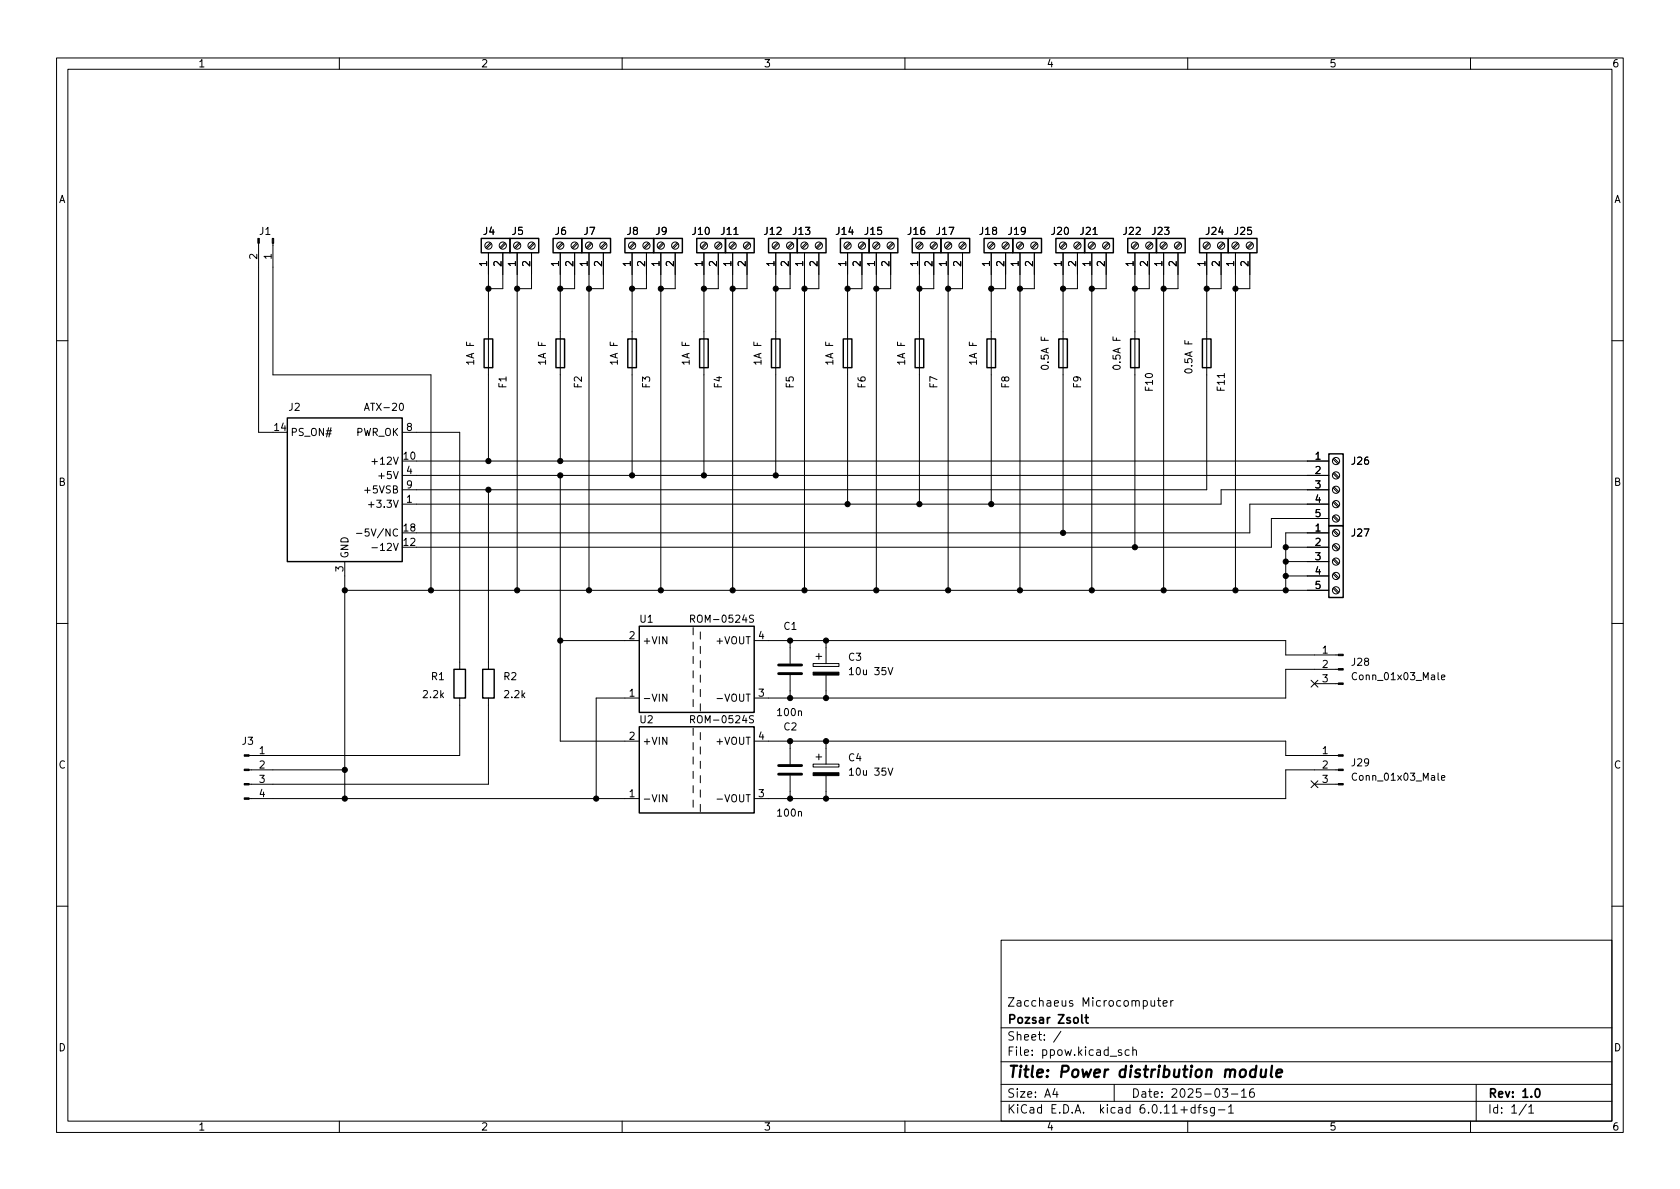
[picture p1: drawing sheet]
<svg xmlns="http://www.w3.org/2000/svg" width="297mm" height="210mm" viewBox="0 0 297 210" stroke-linecap="round" stroke-linejoin="round" font-family="sans-serif">
<g fill="none" stroke="#000" stroke-width=".18">
<path d="M10 10.2h277v190.1h-277zM12 12.2h273v186.1h-273zM60 10.2v2M110 10.2v2M160 10.2v2M210 10.2v2M260 10.2v2M45.7 43v33.4h5.1M48.3 43v23.3h27.9v38.1M86.4 44.7v36.8M86.7 42.9l-.8 .9M86.9 43.1l-.9 .9"/>
<path d="M88.9 44.7v6.3h-2.5M89.2 42.9l-.8 .9M89.4 43.1l-.8 .9M91.4 44.7v59.7M91.8 42.9l-.9 .9M91.9 43.1l-.8 .9M94 44.7v6.3h-2.6M94.3 42.9l-.8 .9M94.5 43.1l-.9 .9M99.1 44.7v36.8M99.4 42.9l-.8 .9M99.6 43.1l-.9 .9"/>
<path d="M101.6 44.7v6.3h-2.5M101.9 42.9l-.8 .9M102.1 43.1l-.8 .9M104.1 44.7v59.7M104.5 42.9l-.9 .9M104.6 43.1l-.8 .9M106.7 44.7v6.3h-2.6M107 42.9l-.8 .9M107.2 43.1l-.9 .9M111.8 44.7v39.4M112.1 42.9l-.8 .9M112.3 43.1l-.9 .9"/>
<path d="M114.3 44.7v6.3h-2.5M114.6 42.9l-.8 .9M114.8 43.1l-.8 .9M116.8 44.7v59.7M117.2 42.9l-.9 .9M117.3 43.1l-.8 .9M119.4 44.7v6.3h-2.6M119.7 42.9l-.8 .9M119.9 43.1l-.9 .9M124.5 44.7v39.4M124.8 42.9l-.8 .9M125 43.1l-.9 .9"/>
<path d="M127 44.7v6.3h-2.5M127.3 42.9l-.8 .9M127.5 43.1l-.8 .9M129.5 44.7v59.7M129.8 41.5h.7M129.9 42.9l-.9 .9M130 43.1l-.8 .9M132.1 44.7v6.3h-2.6M132.4 42.9l-.8 .9M132.6 43.1l-.9 .9M137.2 44.7v39.4M137.5 42.9l-.8 .9"/>
<path d="M137.7 43.1l-.9 .9M139.7 44.7v6.3h-2.5M140 42.9l-.8 .9M140.2 43.1l-.8 .9M142.2 44.7v59.7M142.6 42.9l-.9 .9M142.7 43.1l-.8 .9M144.8 44.7v6.3h-2.6M145.1 42.9l-.8 .9M145.3 43.1l-.9 .9M149.9 44.7v44.4M150.2 42.9l-.8 .9"/>
<path d="M150.4 43.1l-.9 .9M152.4 44.7v6.3h-2.5M152.7 42.9l-.8 .9M152.9 43.1l-.8 .9M154.9 44.7v59.7M155.3 42.9l-.9 .9M155.4 43.1l-.8 .9M157.5 44.7v6.3h-2.6M157.8 42.9l-.8 .9M158 43.1l-.9 .9M162.6 44.7v44.4M162.9 42.9l-.8 .9"/>
<path d="M163.1 43.1l-.9 .9M165.1 44.7v6.3h-2.5M165.4 42.9l-.8 .9M165.6 43.1l-.8 .9M167.6 44.7v59.7M168 42.9l-.9 .9M168.1 43.1l-.8 .9M170.2 44.7v6.3h-2.6M170.5 42.9l-.8 .9M170.7 43.1l-.9 .9M175.3 44.7v44.4M175.6 42.9l-.8 .9"/>
<path d="M175.8 43.1l-.9 .9M177.8 44.7v6.3h-2.5M178.1 42.9l-.8 .9M178.3 43.1l-.8 .9M180.3 44.7v59.7M180.7 42.9l-.9 .9M180.8 43.1l-.8 .9M182.9 44.7v6.3h-2.6M183.2 42.9l-.8 .9M183.4 43.1l-.9 .9M188 44.7v49.5M188.3 42.9l-.8 .9"/>
<path d="M188.5 43.1l-.9 .9M190.5 44.7v6.3h-2.5M190.8 42.9l-.8 .9M191 43.1l-.8 .9M193 44.7v59.7M193.3 41.5h.7M193.4 42.9l-.9 .9M193.5 43.1l-.8 .9M195.6 44.7v6.3h-2.6M195.9 42.9l-.8 .9M196.1 43.1l-.9 .9M200.7 44.7v52.1"/>
<path d="M201 42.9l-.8 .9M201.2 43.1l-.9 .9M203.2 44.7v6.3h-2.5M203.5 42.9l-.8 .9M203.7 43.1l-.8 .9M205.7 44.7v59.7M206.1 42.9l-.9 .9M206.2 43.1l-.8 .9M208.3 44.7v6.3h-2.6M208.6 42.9l-.8 .9M208.8 43.1l-.9 .9M213.4 44.7v41.9h-142.3"/>
<path d="M213.7 42.9l-.8 .9M213.9 43.1l-.9 .9M215.9 44.7v6.3h-2.5M216.2 42.9l-.8 .9M216.4 43.1l-.8 .9M218.4 44.7v59.7M218.8 42.9l-.9 .9M218.9 43.1l-.8 .9M221 44.7v6.3h-2.6M221.3 42.9l-.8 .9M221.5 43.1l-.9 .9M10 60.2h2"/>
<path d="M70.7 71.4l.2-.1a.68 .68 0 0 1 .4 .6 .68 .68 0 0 1-.4 .7l-.2-.1-.1-.4zM71.1 76.4h10.2v42M216.5 66v.8M285 60.2h2M61 99.3v41.9M69.6 88.5l.4 1.2 .4-1.2M69.6 80.8l.4 1.3 .4-1.3M69.6 96.1l.4 1.2 .4-1.2M69.6 83.4l.4 1.2 .4-1.2M69.6 86.5h.5l.1-.2v-.3l-.6-.1v1.3h.5l.1-.1 .1-.3-.3-.3M70.3 93.7a.6 .6 0 0 0-.8 .4 .6 .6 0 0 0 .6 .7l.2-.1M71.1 81.5h163.8"/>
<path d="M71.1 84.1h163.8M86.4 86.6v31.8M99.1 84.1v47h13.9M227.3 96.8h7.6M227.3 99.3h7.6M234.9 89.1h-13.9v5.1h-149.9M234.9 94.2h-7.6v10.2M234.9 91.7h-10.1v5.1h-153.7M234.9 86.6h-19v2.5h-144.8M235.7 99l.9 .8M235.7 96.4l.9 .9M235.7 93.9l.9 .8"/>
<path d="M235.7 91.4l.9 .8M235.7 88.8l.9 .9M235.7 86.3l.9 .8M235.7 83.7l.9 .9M235.7 81.2l.9 .8M235.9 98.8l.8 .8M235.9 96.3l.8 .8M235.9 93.7l.8 .9M235.9 91.2l.8 .8M235.9 88.6l.8 .9M235.9 86.1l.8 .8M235.9 83.6l.8 .8"/>
<path d="M235.9 81l.8 .9M10 110.2h2M61 104.4h173.9M99.1 113.3h13.9M122.6 111v1.3M122.6 113.5v1.3M122.6 116.1v1.2M122.6 118.6v1.3M123.8 111.8v1.2M123.8 114.3v1.3M123.8 116.8v1.3M123.8 119.4v1.2"/>
<path d="M133.2 108.8h-.5l-.1 .1v.4l.5 .2 .1 .3-.2 .2h-.5M133.3 113.3h94v2.5h9.3M139.7 113.3v4M139.7 119.4v4M143.8 117.3h4.5v.6h-4.5zM144.3 116.1h1M144.8 115.6v1M146 113.3v4M146 119.4v4M227.3 101.8h7.6M235.7 104.1l.9 .8M235.7 101.5l.9 .9"/>
<path d="M235.9 103.9l.8 .8M235.9 101.3l.8 .9M236.6 118.4h-9.3v5h-94M254.3 118.9v1.1l.1 .2M254.9 119.8l.6-.1-.1-.3h-.4l-.1 .1v.6h.5M285 110.2h2M44 136.1h17M81.3 123.4v10.2h-37.3M86.4 123.4v15.3h-42.4M113 123.4h-7.6v17.8M117.9 122.7v1.3l-.7-1.3v1.3M122.6 121.2v1.2"/>
<path d="M122.6 123.7v1.3M122.6 128.8v1.2M122.6 131.3v1.3M122.6 133.9v1.2M122.6 136.4v1.3M122.6 138.9v1.3M123.8 121.9v1.3M123.8 124.5v1.2M123.8 129.5v1.3M123.8 132.1v1.2M123.8 134.6v1.3M123.8 137.2v1.2"/>
<path d="M123.8 139.7v1.3M131.9 122.7h.7M133.2 126.6h-.5l-.1 .1v.3l.5 .3 .1 .3-.2 .2h-.5M133.3 131.1h94v2.5h9.3M139.7 131.1v4M139.7 137.2v4M141.2 125.8l.2-.1 .3 .1v.8M143.8 135.1h4.5v.5h-4.5zM144.3 133.9h1M144.8 133.3v1.1M146 131.1v4M146 137.2v4"/>
<path d="M231.8 138.1l1.2 1.2M231.8 120.3l1.2 1.2M232.4 138.7h4.2M232.4 120.9h4.2M233 138.1l-1.2 1.2M233 120.3l-1.2 1.2M236.6 136.1h-9.3v5.1h-94M254.3 136.7v1.1l.1 .2M254.9 137.6l.6-.2-.1-.2-.4-.1-.1 .2v.6h.5M44 141.2h69M117.9 140.5v1.3l-.7-1.3v1.3M122.6 141.5v1.2"/>
<path d="M123.8 142.2v1.3M131.9 140.5h.7M141.2 143.6l.2-.1h.3v.8M10 160.2h2M177 166.3h108v32h-108zM189.6 177l-.3-.1-.2 .2v.3l.5 .1v.4h-.5M205.6 177.4l.8-.1-.1-.3-.4-.1-.3 .2 .1 .8h.6M207 176.9v1M207.4 176.9l-.3 .1-.1 .2M285 160.2h2M60 198.3v2M110 198.3v2"/>
<path d="M160 198.3v2M177 194.8h108M177 191.8h108M177 187.8h108M177 181.8h108M182.5 186.5v.1M182.5 185.7v.1M184.6 183.8v.1M184.6 183v.1M187.6 182.4l-1.3 1.9M197 191.8v3M200.3 185.8l.2-.2 .4 .1v.9"/>
<path d="M200.3 185.1v1.5M210 198.3v2M215.4 196.3h1.2M217.2 195.8l.4-.5v1.5M217.2 196.8h.9M217.7 193.5h1.2M219.5 193l.4-.5v1.5M219.5 194h.9M221.6 192.5a.59 .59 0 0 0-.7 .7v.5l.2 .3h.4l.2-.1 .1-.5-.2-.2-.4-.1-.3 .3M260 198.3v2M261 191.8v6.5M270.3 195.8l.4-.5v1.5"/>
<path d="M270.3 196.8h.9"/>
<circle cx="86.4" cy="43.4" r=".63"/>
<circle cx="88.9" cy="43.4" r=".63"/>
<circle cx="91.4" cy="43.4" r=".63"/>
<circle cx="94" cy="43.4" r=".63"/>
<circle cx="99.1" cy="43.4" r=".63"/>
<circle cx="101.6" cy="43.4" r=".63"/>
<circle cx="104.1" cy="43.4" r=".63"/>
<circle cx="106.7" cy="43.4" r=".63"/>
<circle cx="111.8" cy="43.4" r=".63"/>
<circle cx="114.3" cy="43.4" r=".63"/>
<circle cx="116.8" cy="43.4" r=".63"/>
<circle cx="119.4" cy="43.4" r=".63"/>
<circle cx="124.5" cy="43.4" r=".63"/>
<circle cx="127" cy="43.4" r=".63"/>
<circle cx="129.5" cy="43.4" r=".63"/>
<circle cx="132.1" cy="43.4" r=".63"/>
<circle cx="137.2" cy="43.4" r=".63"/>
<circle cx="139.7" cy="43.4" r=".63"/>
<circle cx="142.2" cy="43.4" r=".63"/>
<circle cx="144.8" cy="43.4" r=".63"/>
<circle cx="149.9" cy="43.4" r=".63"/>
<circle cx="152.4" cy="43.4" r=".63"/>
<circle cx="154.9" cy="43.4" r=".63"/>
<circle cx="157.5" cy="43.4" r=".63"/>
<circle cx="162.6" cy="43.4" r=".63"/>
<circle cx="165.1" cy="43.4" r=".63"/>
<circle cx="167.6" cy="43.4" r=".63"/>
<circle cx="170.2" cy="43.4" r=".63"/>
<circle cx="175.3" cy="43.4" r=".63"/>
<circle cx="177.8" cy="43.4" r=".63"/>
<circle cx="180.3" cy="43.4" r=".63"/>
<circle cx="182.9" cy="43.4" r=".63"/>
<circle cx="188" cy="43.4" r=".63"/>
<circle cx="190.5" cy="43.4" r=".63"/>
<circle cx="193" cy="43.4" r=".63"/>
<circle cx="195.6" cy="43.4" r=".63"/>
<circle cx="200.7" cy="43.4" r=".63"/>
<circle cx="203.2" cy="43.4" r=".63"/>
<circle cx="205.7" cy="43.4" r=".63"/>
<circle cx="208.3" cy="43.4" r=".63"/>
<circle cx="213.4" cy="43.4" r=".63"/>
<circle cx="215.9" cy="43.4" r=".63"/>
<circle cx="218.4" cy="43.4" r=".63"/>
<circle cx="221" cy="43.4" r=".63"/>
<circle cx="236.2" cy="96.8" r=".63"/>
<circle cx="236.2" cy="99.3" r=".63"/>
<circle cx="236.2" cy="94.2" r=".63"/>
<circle cx="236.2" cy="91.7" r=".63"/>
<circle cx="236.2" cy="89.1" r=".63"/>
<circle cx="236.2" cy="81.5" r=".63"/>
<circle cx="236.2" cy="86.6" r=".63"/>
<circle cx="236.2" cy="84.1" r=".63"/>
<circle cx="236.2" cy="104.4" r=".63"/>
<circle cx="236.2" cy="101.8" r=".63"/>
</g>
<path d="M185.6 179.9l-.3 .1-.1 .2" fill="none" stroke="#000" stroke-width=".3"/>
<g fill="none" stroke="#000" stroke-width=".25">
<path d="M85.1 42.2h5.1v2.5h-5.1zM85.6 59.9h1.5v5.1h-1.5zM90.2 42.2h5v2.5h-5zM97.8 42.2h5.1v2.5h-5.1zM98.3 59.9h1.5v5.1h-1.5zM102.9 42.2h5v2.5h-5zM110.5 42.2h5.1v2.5h-5.1zM111 59.9h1.5v5.1h-1.5zM115.6 42.2h5v2.5h-5zM123.2 42.2h5.1v2.5h-5.1zM123.7 59.9h1.5v5.1h-1.5zM128.3 42.2h5v2.5h-5z"/>
<path d="M135.9 42.2h5.1v2.5h-5.1zM136.4 59.9h1.5v5.1h-1.5zM141 42.2h5v2.5h-5zM148.6 42.2h5.1v2.5h-5.1zM149.1 59.9h1.5v5.1h-1.5zM153.7 42.2h5v2.5h-5zM161.3 42.2h5.1v2.5h-5.1zM161.8 59.9h1.5v5.1h-1.5zM166.4 42.2h5v2.5h-5zM174 42.2h5.1v2.5h-5.1zM174.5 59.9h1.5v5.1h-1.5zM179.1 42.2h5v2.5h-5z"/>
<path d="M186.7 42.2h5.1v2.5h-5.1zM187.2 59.9h1.5v5.1h-1.5zM191.8 42.2h5v2.5h-5zM199.4 42.2h5.1v2.5h-5.1zM199.9 59.9h1.5v5.1h-1.5zM204.5 42.2h5v2.5h-5zM212.1 42.2h5.1v2.5h-5.1zM212.6 59.9h1.5v5.1h-1.5zM217.2 42.2h5v2.5h-5zM50.8 73.9h20.3v25.4h-20.3zM234.9 93h2.6v12.7h-2.6zM234.9 80.3h2.6v12.7h-2.6z"/>
<path d="M80.3 118.4h2v5h-2zM85.3 118.4h2.1v5h-2.1zM113 110.7h20.3v15.3h-20.3zM113 128.5h20.3v15.3h-20.3z"/>
</g>
<g fill="#000" stroke="#000" stroke-width=".18">
<path d="M45.6 42.2h.2v.8h-.2zM48.1 42.2h.3v.8h-.3zM143.8 118.9h4.5v.5h-4.5zM236.6 118.2h.9v.3h-.9zM236.6 115.7h.9v.2h-.9zM43.2 138.6h.8v.2h-.8zM43.2 136h.8v.3h-.8zM43.2 133.5h.8v.2h-.8zM143.8 136.6h4.5v.6h-4.5zM236.6 138.6h.9v.2h-.9zM236.6 136h.9v.3h-.9zM236.6 133.5h.9v.2h-.9z"/>
<path d="M236.6 120.8h.9v.2h-.9zM43.2 141.1h.8v.2h-.8z"/>
<circle cx="86.4" cy="51" r=".46"/>
<circle cx="91.4" cy="51" r=".46"/>
<circle cx="99.1" cy="51" r=".46"/>
<circle cx="104.1" cy="51" r=".46"/>
<circle cx="111.8" cy="51" r=".46"/>
<circle cx="116.8" cy="51" r=".46"/>
<circle cx="124.5" cy="51" r=".46"/>
<circle cx="129.5" cy="51" r=".46"/>
<circle cx="137.2" cy="51" r=".46"/>
<circle cx="142.2" cy="51" r=".46"/>
<circle cx="149.9" cy="51" r=".46"/>
<circle cx="154.9" cy="51" r=".46"/>
<circle cx="162.6" cy="51" r=".46"/>
<circle cx="167.6" cy="51" r=".46"/>
<circle cx="175.3" cy="51" r=".46"/>
<circle cx="180.3" cy="51" r=".46"/>
<circle cx="188" cy="51" r=".46"/>
<circle cx="193" cy="51" r=".46"/>
<circle cx="200.7" cy="51" r=".46"/>
<circle cx="205.7" cy="51" r=".46"/>
<circle cx="213.4" cy="51" r=".46"/>
<circle cx="218.4" cy="51" r=".46"/>
<circle cx="86.4" cy="81.5" r=".46"/>
<circle cx="86.4" cy="86.6" r=".46"/>
<circle cx="99.1" cy="84.1" r=".46"/>
<circle cx="99.1" cy="81.5" r=".46"/>
<circle cx="111.8" cy="84.1" r=".46"/>
<circle cx="124.5" cy="84.1" r=".46"/>
<circle cx="137.2" cy="84.1" r=".46"/>
<circle cx="149.9" cy="89.1" r=".46"/>
<circle cx="162.6" cy="89.1" r=".46"/>
<circle cx="175.3" cy="89.1" r=".46"/>
<circle cx="188" cy="94.2" r=".46"/>
<circle cx="200.7" cy="96.8" r=".46"/>
<circle cx="227.3" cy="96.8" r=".46"/>
<circle cx="227.3" cy="99.3" r=".46"/>
<circle cx="61" cy="104.4" r=".46"/>
<circle cx="76.2" cy="104.4" r=".46"/>
<circle cx="91.4" cy="104.4" r=".46"/>
<circle cx="99.1" cy="113.3" r=".46"/>
<circle cx="104.1" cy="104.4" r=".46"/>
<circle cx="116.8" cy="104.4" r=".46"/>
<circle cx="129.5" cy="104.4" r=".46"/>
<circle cx="139.7" cy="113.3" r=".46"/>
<circle cx="142.2" cy="104.4" r=".46"/>
<circle cx="146" cy="113.3" r=".46"/>
<circle cx="154.9" cy="104.4" r=".46"/>
<circle cx="167.6" cy="104.4" r=".46"/>
<circle cx="180.3" cy="104.4" r=".46"/>
<circle cx="193" cy="104.4" r=".46"/>
<circle cx="205.7" cy="104.4" r=".46"/>
<circle cx="218.4" cy="104.4" r=".46"/>
<circle cx="227.3" cy="104.4" r=".46"/>
<circle cx="227.3" cy="101.8" r=".46"/>
<circle cx="61" cy="136.1" r=".46"/>
<circle cx="139.7" cy="131.1" r=".46"/>
<circle cx="139.7" cy="123.4" r=".46"/>
<circle cx="146" cy="131.1" r=".46"/>
<circle cx="146" cy="123.4" r=".46"/>
<circle cx="61" cy="141.2" r=".46"/>
<circle cx="105.4" cy="141.2" r=".46"/>
<circle cx="139.7" cy="141.2" r=".46"/>
<circle cx="146" cy="141.2" r=".46"/>
</g>
<path d="M137.7 119.1h4M137.7 117.6h4M137.7 136.9h4M137.7 135.4h4" fill="none" stroke="#000" stroke-width=".51"/>
<g font-size="2.8">
<text x="178" y="191.2">Title:</text>
<text x="187.3" y="191.2">Power</text>
<text x="198" y="191.2">distribution</text>
<text x="217" y="191.2">module</text>
</g>
<g font-size="2.1">
<text x="178" y="178.5">Zacchaeus</text>
<text x="191.2" y="178.5">Microcomputer</text>
<text x="178" y="184.5">Sheet:</text>
<text x="178" y="181.5">Pozsar</text>
<text x="187" y="181.5">Zsolt</text>
<text x="178" y="187.2">File:</text>
<text x="184.4" y="187.2">ppow.kicad_sch</text>
<text x="178" y="197.4">KiCad</text>
<text x="178" y="194.6">Size:</text>
<text x="184.7" y="194.6">A4</text>
<text x="185.7" y="197.4">E.D.A.</text>
<text x="194.6" y="197.4">kicad</text>
<text x="200" y="194.6">Date:</text>
<text x="201.8" y="197.4">6.0.11+dfsg-1</text>
<text x="207" y="194.6">2025-03-16</text>
<text x="263" y="194.6">Rev:</text>
<text x="263" y="197.4">Id:</text>
<text x="267.1" y="197.4">1/1</text>
<text x="269.1" y="194.6">1.0</text>
</g>
<g font-size="1.8">
<text x="35" y="12.3">1</text>
<text x="85" y="12.3">2</text>
<text x="135" y="12.3">3</text>
<text x="185" y="12.3">4</text>
<text x="235" y="12.3">5</text>
<text x="285" y="12.3">6</text>
<text x="10.4" y="36.3">A</text>
<text x="45.7" y="41.9">J1</text>
<text x="85.3" y="41.9">J4</text>
<text x="90.4" y="41.9">J5</text>
<text x="98" y="41.9">J6</text>
<text x="103.1" y="41.9">J7</text>
<text x="110.7" y="41.9">J8</text>
<text x="115.8" y="41.9">J9</text>
<text x="122.2" y="41.9">J10</text>
<text x="127.3" y="41.9">J11</text>
<text x="134.9" y="41.9">J12</text>
<text x="140" y="41.9">J13</text>
<text x="147.6" y="41.9">J14</text>
<text x="152.7" y="41.9">J15</text>
<text x="160.3" y="41.9">J16</text>
<text x="165.4" y="41.9">J17</text>
<text x="173" y="41.9">J18</text>
<text x="178.1" y="41.9">J19</text>
<text x="185.7" y="41.9">J20</text>
<text x="190.8" y="41.9">J21</text>
<text x="198.4" y="41.9">J22</text>
<text x="203.5" y="41.9">J23</text>
<text x="213" y="41.9">J24</text>
<text x="218.1" y="41.9">J25</text>
<text x="285.4" y="36.3">A</text>
<text x="45.5" y="46" transform="rotate(-90 45.5 46)">2</text>
<text x="48" y="46" transform="rotate(-90 48 46)">1</text>
<text x="86.1" y="47.3" transform="rotate(-90 86.1 47.3)">1</text>
<text x="88.6" y="47.3" transform="rotate(-90 88.6 47.3)">2</text>
<text x="91.2" y="47.3" transform="rotate(-90 91.2 47.3)">1</text>
<text x="93.7" y="47.3" transform="rotate(-90 93.7 47.3)">2</text>
<text x="98.8" y="47.3" transform="rotate(-90 98.8 47.3)">1</text>
<text x="101.3" y="47.3" transform="rotate(-90 101.3 47.3)">2</text>
<text x="103.9" y="47.3" transform="rotate(-90 103.9 47.3)">1</text>
<text x="106.4" y="47.3" transform="rotate(-90 106.4 47.3)">2</text>
<text x="111.5" y="47.3" transform="rotate(-90 111.5 47.3)">1</text>
<text x="114" y="47.3" transform="rotate(-90 114 47.3)">2</text>
<text x="116.6" y="47.3" transform="rotate(-90 116.6 47.3)">1</text>
<text x="119.1" y="47.3" transform="rotate(-90 119.1 47.3)">2</text>
<text x="124.2" y="47.3" transform="rotate(-90 124.2 47.3)">1</text>
<text x="126.7" y="47.3" transform="rotate(-90 126.7 47.3)">2</text>
<text x="129.3" y="47.3" transform="rotate(-90 129.3 47.3)">1</text>
<text x="131.8" y="47.3" transform="rotate(-90 131.8 47.3)">2</text>
<text x="136.9" y="47.3" transform="rotate(-90 136.9 47.3)">1</text>
<text x="139.4" y="47.3" transform="rotate(-90 139.4 47.3)">2</text>
<text x="142" y="47.3" transform="rotate(-90 142 47.3)">1</text>
<text x="144.5" y="47.3" transform="rotate(-90 144.5 47.3)">2</text>
<text x="149.6" y="47.3" transform="rotate(-90 149.6 47.3)">1</text>
<text x="152.1" y="47.3" transform="rotate(-90 152.1 47.3)">2</text>
<text x="154.7" y="47.3" transform="rotate(-90 154.7 47.3)">1</text>
<text x="157.2" y="47.3" transform="rotate(-90 157.2 47.3)">2</text>
<text x="162.3" y="47.3" transform="rotate(-90 162.3 47.3)">1</text>
<text x="164.8" y="47.3" transform="rotate(-90 164.8 47.3)">2</text>
<text x="167.4" y="47.3" transform="rotate(-90 167.4 47.3)">1</text>
<text x="169.9" y="47.3" transform="rotate(-90 169.9 47.3)">2</text>
<text x="175" y="47.3" transform="rotate(-90 175 47.3)">1</text>
<text x="177.5" y="47.3" transform="rotate(-90 177.5 47.3)">2</text>
<text x="180.1" y="47.3" transform="rotate(-90 180.1 47.3)">1</text>
<text x="182.6" y="47.3" transform="rotate(-90 182.6 47.3)">2</text>
<text x="187.7" y="47.3" transform="rotate(-90 187.7 47.3)">1</text>
<text x="190.2" y="47.3" transform="rotate(-90 190.2 47.3)">2</text>
<text x="192.8" y="47.3" transform="rotate(-90 192.8 47.3)">1</text>
<text x="195.3" y="47.3" transform="rotate(-90 195.3 47.3)">2</text>
<text x="200.4" y="47.3" transform="rotate(-90 200.4 47.3)">1</text>
<text x="202.9" y="47.3" transform="rotate(-90 202.9 47.3)">2</text>
<text x="205.5" y="47.3" transform="rotate(-90 205.5 47.3)">1</text>
<text x="208" y="47.3" transform="rotate(-90 208 47.3)">2</text>
<text x="213.1" y="47.3" transform="rotate(-90 213.1 47.3)">1</text>
<text x="215.6" y="47.3" transform="rotate(-90 215.6 47.3)">2</text>
<text x="218.2" y="47.3" transform="rotate(-90 218.2 47.3)">1</text>
<text x="220.7" y="47.3" transform="rotate(-90 220.7 47.3)">2</text>
<text x="84.2" y="64.7" transform="rotate(-90 84.2 64.7)">1A</text>
<text x="84.2" y="61.3" transform="rotate(-90 84.2 61.3)">F</text>
<text x="96.9" y="64.7" transform="rotate(-90 96.9 64.7)">1A</text>
<text x="96.9" y="61.3" transform="rotate(-90 96.9 61.3)">F</text>
<text x="109.6" y="64.7" transform="rotate(-90 109.6 64.7)">1A</text>
<text x="109.6" y="61.3" transform="rotate(-90 109.6 61.3)">F</text>
<text x="122.3" y="64.7" transform="rotate(-90 122.3 64.7)">1A</text>
<text x="122.3" y="61.3" transform="rotate(-90 122.3 61.3)">F</text>
<text x="135" y="64.7" transform="rotate(-90 135 64.7)">1A</text>
<text x="135" y="61.3" transform="rotate(-90 135 61.3)">F</text>
<text x="147.7" y="64.7" transform="rotate(-90 147.7 64.7)">1A</text>
<text x="147.7" y="61.3" transform="rotate(-90 147.7 61.3)">F</text>
<text x="160.4" y="64.7" transform="rotate(-90 160.4 64.7)">1A</text>
<text x="160.4" y="61.3" transform="rotate(-90 160.4 61.3)">F</text>
<text x="173.1" y="64.7" transform="rotate(-90 173.1 64.7)">1A</text>
<text x="173.1" y="61.3" transform="rotate(-90 173.1 61.3)">F</text>
<text x="185.8" y="65.6" transform="rotate(-90 185.8 65.6)">0.5A</text>
<text x="185.8" y="60.4" transform="rotate(-90 185.8 60.4)">F</text>
<text x="198.5" y="65.6" transform="rotate(-90 198.5 65.6)">0.5A</text>
<text x="198.5" y="60.4" transform="rotate(-90 198.5 60.4)">F</text>
<text x="211.2" y="61" transform="rotate(-90 211.2 61)">F</text>
<text x="89.9" y="68.8" transform="rotate(-90 89.9 68.8)">F1</text>
<text x="103.3" y="68.8" transform="rotate(-90 103.3 68.8)">F2</text>
<text x="115.3" y="68.8" transform="rotate(-90 115.3 68.8)">F3</text>
<text x="128" y="68.8" transform="rotate(-90 128 68.8)">F4</text>
<text x="140.7" y="68.8" transform="rotate(-90 140.7 68.8)">F5</text>
<text x="153.4" y="68.8" transform="rotate(-90 153.4 68.8)">F6</text>
<text x="166.1" y="68.8" transform="rotate(-90 166.1 68.8)">F7</text>
<text x="178.8" y="68.8" transform="rotate(-90 178.8 68.8)">F8</text>
<text x="191.5" y="68.8" transform="rotate(-90 191.5 68.8)">F9</text>
<text x="204.2" y="69.4" transform="rotate(-90 204.2 69.4)">F10</text>
<text x="211.2" y="66.3" transform="rotate(-90 211.2 66.3)">0.5A</text>
<text x="216.9" y="69.4" transform="rotate(-90 216.9 69.4)">F11</text>
<text x="48.2" y="76.2">14</text>
<text x="50.9" y="73">J2</text>
<text x="51.3" y="77.5">PS_ON#</text>
<text x="62.9" y="77.5">PWR_OK</text>
<text x="64.2" y="73">ATX-20</text>
<text x="71.7" y="76.2">8</text>
<text x="65.4" y="82.6">+12V</text>
<text x="71.1" y="81.3">10</text>
<text x="71.7" y="83.8">4</text>
<text x="232.4" y="81.3">1</text>
<text x="232.4" y="83.8">2</text>
<text x="238.8" y="82.6">J26</text>
<text x="10.3" y="86.3">B</text>
<text x="64.1" y="87.6">+5VSB</text>
<text x="66.6" y="85.1">+5V</text>
<text x="71.7" y="88.9">1</text>
<text x="71.7" y="86.4">9</text>
<text x="232.4" y="86.4">3</text>
<text x="232.4" y="88.9">4</text>
<text x="285.3" y="86.3">B</text>
<text x="62.7" y="95.3">-5V/NC</text>
<text x="64.8" y="90.2">+3.3V</text>
<text x="71.1" y="94">18</text>
<text x="232.4" y="94">1</text>
<text x="232.4" y="91.4">5</text>
<text x="238.8" y="95.3">J27</text>
<text x="60.7" y="101.3" transform="rotate(-90 60.7 101.3)">3</text>
<text x="62" y="98.8" transform="rotate(-90 62 98.8)">GND</text>
<text x="65.4" y="97.8">-12V</text>
<text x="71.1" y="96.5">12</text>
<text x="232.4" y="96.5">2</text>
<text x="232.4" y="99.1">3</text>
<text x="232.4" y="101.6">4</text>
<text x="232.4" y="104.1">5</text>
<text x="111.1" y="113">2</text>
<text x="113" y="110.5">U1</text>
<text x="121.7" y="110.5">ROM-0524S</text>
<text x="133.9" y="113">4</text>
<text x="138.4" y="111.8">C1</text>
<text x="113.5" y="114.3">+VIN</text>
<text x="126.4" y="114.3">+VOUT</text>
<text x="149.9" y="117.2">C3</text>
<text x="149.9" y="119.8">10u</text>
<text x="154.6" y="119.8">35V</text>
<text x="233.6" y="115.6">1</text>
<text x="233.6" y="118.1">2</text>
<text x="238.8" y="118.1">J28</text>
<text x="74.5" y="123.8">2.2k</text>
<text x="76.1" y="120.7">R1</text>
<text x="88.9" y="120.7">R2</text>
<text x="88.9" y="123.8">2.2k</text>
<text x="111.1" y="123.2">1</text>
<text x="113.5" y="124.5">-VIN</text>
<text x="126.4" y="124.5">-VOUT</text>
<text x="133.9" y="123.2">3</text>
<text x="233.6" y="120.6">3</text>
<text x="238.8" y="120.7">Conn_01x03_Male</text>
<text x="111.1" y="130.8">2</text>
<text x="113" y="128.3">U2</text>
<text x="121.7" y="128.3">ROM-0524S</text>
<text x="133.9" y="130.8">4</text>
<text x="137.2" y="127">100n</text>
<text x="138.4" y="129.5">C2</text>
<text x="10.3" y="136.3">C</text>
<text x="42.7" y="132.1">J3</text>
<text x="45.7" y="133.3">1</text>
<text x="45.7" y="135.9">2</text>
<text x="113.5" y="132.1">+VIN</text>
<text x="126.4" y="132.1">+VOUT</text>
<text x="149.9" y="135">C4</text>
<text x="149.9" y="137.5">10u</text>
<text x="154.6" y="137.5">35V</text>
<text x="233.6" y="133.3">1</text>
<text x="233.6" y="135.9">2</text>
<text x="238.8" y="135.9">J29</text>
<text x="285.3" y="136.3">C</text>
<text x="45.7" y="138.4">3</text>
<text x="45.7" y="141">4</text>
<text x="111.1" y="141">1</text>
<text x="113.5" y="142.2">-VIN</text>
<text x="126.4" y="142.2">-VOUT</text>
<text x="133.9" y="141">3</text>
<text x="233.6" y="138.4">3</text>
<text x="238.8" y="138.4">Conn_01x03_Male</text>
<text x="137.2" y="144.8">100n</text>
<text x="10.3" y="186.3">D</text>
<text x="285.3" y="186.3">D</text>
<text x="35" y="200.3">1</text>
<text x="85" y="200.3">2</text>
<text x="135" y="200.3">3</text>
<text x="185" y="200.3">4</text>
<text x="235" y="200.3">5</text>
<text x="285" y="200.3">6</text>
</g>
</svg>
